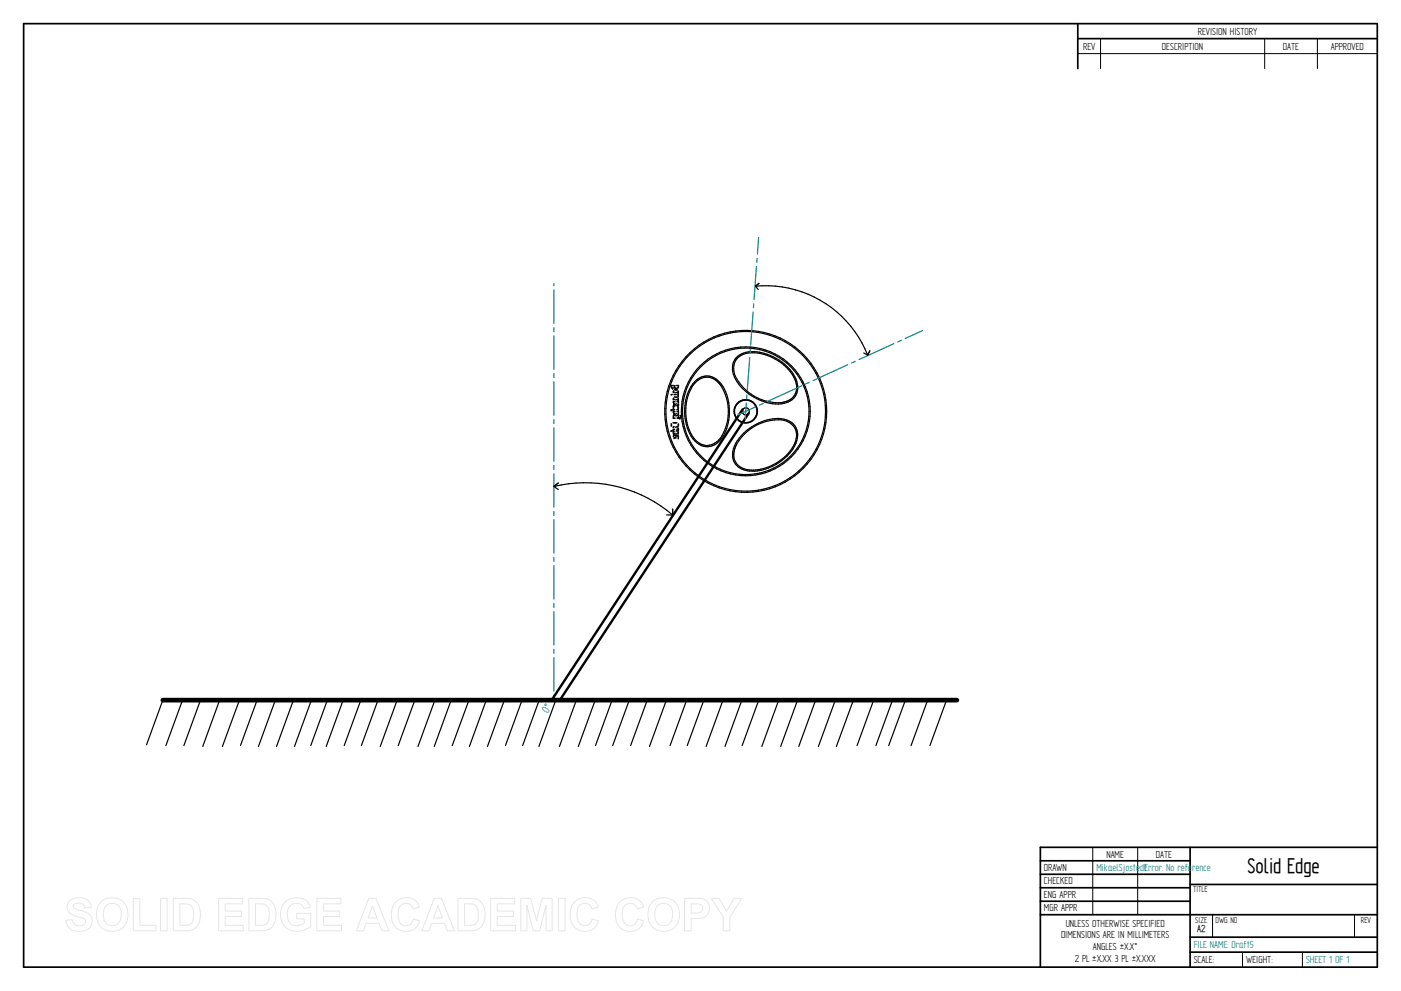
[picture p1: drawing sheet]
<svg xmlns="http://www.w3.org/2000/svg" width="594mm" height="420mm" viewBox="0 0 594 420" stroke-linecap="round" stroke-linejoin="round" font-family="sans-serif">
<g fill="none" stroke="#000" stroke-width=".72">
<path d="M10 10h574v400h-574zM457 10v19.1M457 16.4h127M504.6 359.2v50.8M584 359.2h-142.9v50.8M441.1 365h63.5M441.1 370.7h63.5M441.1 376.4h63.5M504.6 375h79.4M441.1 382.1h63.5M441.1 387.8h142.9M504.6 397.3h79.4"/>
<path d="M504.6 403.7h79.4"/>
</g>
<g fill="none" stroke="#000" stroke-width=".42">
<path d="M466.7 16.4v12.7M536.3 16.4v12.7M558.6 16.4v12.7M457 22.7h127M284.6 173.6h.1M284.6 173.8h.1M284.6 167.2h.1M284.6 167.3l.5 .1M284.6 179.6v.9M284.6 167.2h.6M284.6 164.2l.6 .5M284.8 163.8h.1"/>
<path d="M284.8 179.7l-.1 .8M284.8 173.8h.1M284.8 164l.2 .4M284.9 173.6h.1M284.9 173.8h.1M284.9 173.6v.1M285.2 163.6l-.4 .1M285.2 164.7h.1M285.2 164.5h.4M285.3 179.2h1.8M285.4 179.4h1.5M285.4 176.4h.1"/>
<path d="M285.4 173.6h.1M285.4 173.8h.1M285.4 173.1h.1M285.4 165.8v.7h.3M285.4 168.8v.7h.3M285.4 172.2v.4M285.4 172.8v.3M285.4 176.9v.5h.9M285.4 173.8h.8M285.4 173.6h.8M285.5 172.1h.1M285.5 163.6l.4 .1"/>
<path d="M285.6 175.5l1 .1M285.6 171.3l1 .1M285.7 172.7h.1M285.7 168.7h.1M285.7 165.7h.1M285.7 165.7v.6h.5M285.7 168.7v.6h.5M285.7 170.7v.2M285.7 172.7l-.1 .4M285.7 174.7v.1M285.7 174.9v.2M285.7 176.7v.5h.6"/>
<path d="M285.7 163.4h-1.1v.3M285.7 174.7h.6M285.7 175.3h.1M285.7 172.2h.1M285.7 171.1h.1M285.7 175.3l.4 .1M285.7 171.1l.4 .1M285.7 167.4h1.1M285.7 171.9v.1M285.8 171.9h.1M285.8 171.9h.5M285.9 168.3h1.4"/>
<path d="M285.9 167.2h1.2M285.9 164l-.1 .3M286 176.3h1.1M286.1 168.5h1.2M286.1 165.4h1.2M286.1 164.5l-.4 .1M286.2 169.5h.7M286.2 166.5h.7M286.2 164.1l.2 .4M286.2 170.2h-.8v.5M286.2 174.4h-.8v.6M286.3 176.1l-.9 .3"/>
<path d="M286.3 164.6l.2 .2M286.3 170.4l-.6 .2M286.5 175.4h.6M286.5 172.1l-.8 .1M286.5 171.2h.6M286.5 163.6h-.4v.2M286.6 164.5h.1M286.6 164.5h.5M286.8 163.4h1v.3M286.8 176.1h.7M286.8 171.9l.9 .2M286.9 172.1l.6 .1"/>
<path d="M287 173.8h.7M287 170.2l.8 .1M287 174.4l.8 .1M287 173.6h.7M287.1 163.6l.4 .2M287.1 174.7h.7M287.1 170.4h.7M287.1 164.8h.1M287.1 164.8h-.4M287.2 175.6h.6M287.2 171.4h.6M287.3 166.5l.2 .3"/>
<path d="M287.3 169.6l.2 .2M287.3 165.2h-1.4M287.4 169.3h-.7M287.4 167.4h.1M287.4 166.2l-.7 .1M287.4 167.4l.1 .5M287.4 169.2v.1M287.4 166.2h.1M287.5 172.2h.1M287.5 175.4l.3 .1M287.5 171.2h.3M287.5 172.7h.1"/>
<path d="M287.5 173.1h.1M287.5 169.8h.1M287.5 167.9h.1M287.5 166.8h.1M287.5 165.9l-.1 .3M287.5 169l-.1 .2M287.5 172.4v.3M287.5 172.9v.2M287.5 176.6v.6h-.6M287.5 179.7v.8M287.5 164l-.1 .4M287.6 167.3l.1 .6"/>
<path d="M287.7 176.3h.1M287.7 173.1h.1M287.7 169.8h.1M287.7 169.5h.1M287.7 167.9h.1M287.7 166.8h.1M287.7 166.5h.1M287.7 176.3v.4M287.7 169.5v.2M287.7 166.5v.1M287.7 173.8h.1M287.7 172.7h.1"/>
<path d="M287.7 168.8h.1M287.7 165.8h.1M287.7 165.8l-.1 .6M287.7 168.8l-.1 .7M287.7 172.7v.4M287.7 173.6v.1M287.7 177l.2 .2M287.8 175.6h.1M287.8 174.7h.1M287.8 171.4h.1M287.8 171.3h.1M287.8 170.4h.1"/>
<path d="M287.8 164l-.3 .6M287.8 179.6l-.1 .9M288 177.2h.1M288.2 177.2h-.2M288.3 177.4h.1M288.3 177.4h-1.1M288.4 177h.1M288.4 176.7v.3M288.5 176.1l-.1 .3M288.6 176.1h.1M288.6 176.7l-.1 .5M288.6 176.1v.3"/>
<path d="M284.6 182.6h.1M284.6 182.8h.2M284.6 182.6h1M284.6 180.5h.1M285.2 182.8l.2 .2M285.4 183.6h.1M285.4 181.9h.1M285.4 180.9h.1M285.4 181.1h.5M285.4 182.1v.1M285.4 183.2v.4M285.4 182.2h.8"/>
<path d="M285.4 180.9h.6M285.4 181.9h.7M285.5 184.8h.1M285.6 183.8h.1M285.6 183.9h.7M285.7 183.6l.8 .1M285.8 185.6h.1M285.8 184.7l-.1 .5M285.9 185.5h.1M285.9 185.5h.3M286.2 184.6l.3 .3M286.3 182.8h-.6v.4"/>
<path d="M286.3 181.1h.9M286.5 185.2l-.1 .3M286.6 180.9l1 .2M286.7 185.4v.3h-.9M286.7 182.6h1v.2M286.9 182.8l.6 .1M286.9 184.6h.1M286.9 184.6l-.2 .4M287.1 184.4h-1l-.6 .4M287.3 184.6h.1M287.3 184.6l.2 .4M287.5 183.6l-.5 .1"/>
<path d="M287.5 185.7h.1M287.5 183.4h.1M287.5 180.5h.1M287.5 181.4v.5h-.6M287.5 183.1v.3M287.5 185.4v.3M287.6 183.9h.1M287.6 183.9h-.8M287.7 185.7h.1M287.7 184.9h.1M287.7 183.2v.4M287.7 184.9v.8"/>
<path d="M287.8 181.6v.6h-.8M463.4 359.2v28.6M482.4 359.2v28.6M514.2 387.9v9.4M574.4 387.9v9.4M526.9 403.7v6.3M552.3 403.7v6.3"/>
</g>
<g fill="none" stroke="#000" stroke-width=".51">
<path d="M320.4 121.3a46.6 46.6 0 0 1 47.5 29.2M320.4 121.3l1.1 1.4M321.8 120.1l-1.4 1.2M312.1 151.8a10.4 10.4 0 0 1 10.9-2.3 20.3 20.3 0 0 1 14.9 12.3 7 7 0 0 1-6.7 9.4 21.2 21.2 0 0 1-20.2-12.5 7.1 7.1 0 0 1 1.1-6.9zM312.7 151.8a10.6 10.6 0 0 1 10.9-1.6 18.8 18.8 0 0 1 14.2 13.2 6.9 6.9 0 0 1-7.6 7.4 20.4 20.4 0 0 1-18.8-12.4 6.7 6.7 0 0 1 1.3-6.6zM366.3 149.6l1.6 .9M368.8 148.8l-.9 1.7M294.5 161.9a7 7 0 0 1 11.4 1 21 21 0 0 1-.7 23.9 7 7 0 0 1-11.4-.7 20.8 20.8 0 0 1 .7-24.2zM294.6 162.5a6.8 6.8 0 0 1 11.5 1.6 20.3 20.3 0 0 1-1.3 22.5 6.9 6.9 0 0 1-11.5-2.2 20.7 20.7 0 0 1 1.3-21.9zM315 173.5a1.5 1.5 0 0 1 2.2-.2 1.5 1.5 0 0 1 0 2.2 1.5 1.5 0 0 1-2.2-.2zM315.3 183.7a20.8 20.8 0 0 1 17.1-6 7 7 0 0 1 5.1 10.3 20.8 20.8 0 0 1-21.3 11.4 7 7 0 0 1-4.7-10.4l1.1-2.1zM315.7 184.1a19.1 19.1 0 0 1 17.8-5.5 6.8 6.8 0 0 1 2.9 10.6 20.1 20.1 0 0 1-20.6 9.6 7 7 0 0 1-3.4-10.5z"/>
<path d="M234.9 206.2a57.1 57.1 0 0 1 50.3 12.2v-2.5M234.9 206.2l1.8 1.3M236.7 204.8l-1.8 1.4M282.7 218.3l2.5 .1M69 296.8l-6.9 19M77.3 297.2l-6.9 18.9M84.9 297.2l-6.9 18.9M92.9 297.6l-6.9 18.9M101.3 297.6l-7 18.9M108.9 297.2l-6.9 18.9M116.5 297.6l-6.9 18.9M124.2 297.6l-6.9 18.9"/>
<path d="M131.8 297.6l-6.9 18.9M138.7 297.2l-6.9 18.9M145.2 297.6l-6.9 18.9M152.9 297.2l-6.9 18.9M160.1 297.2l-6.9 18.9M168.1 297.6l-6.9 18.9M175.8 297.2l-6.9 18.9M184.1 297.6l-6.9 18.9M191 297.6l-6.9 18.9M198.7 297.2l-6.9 18.9M205.9 297.6l-6.9 18.9M213.6 297.6l-6.9 18.9"/>
<path d="M221.2 297.2l-6.9 18.9M228.5 297.2l-6.9 18.9M235.4 297.6l-6.9 18.9M244.1 297.6l-6.9 18.9M252.1 297.6l-6.9 18.9M259.4 297.2l-6.9 18.9M266.7 297.2l-6.9 18.9M274.3 297.2l-6.9 18.9M282.3 297.6l-6.9 18.9M291 297.2l-6.9 18.9M298.3 297.2l-6.9 18.9M306.3 297.6l-6.9 18.9"/>
<path d="M314.3 297.6l-6.9 18.9M321.6 297.2l-6.9 18.9M329.9 297.6l-6.9 18.9M337.9 297.6l-6.9 18.9M345.6 297.6l-6.9 18.9M353.9 297.6l-6.9 18.9M361.6 297.6l-6.9 18.9M370.3 297.2l-6.9 18.9M378.3 297.2l-6.9 18.9M383.8 297.2l-7 18.9M393.2 297.2l-6.9 18.9M401.2 297.2l-6.9 18.9"/>
<circle cx="316.2" cy="174.4" r="33.8"/>
<circle cx="316.2" cy="174.4" r="34.3"/>
<circle cx="316.2" cy="174.4" r="5"/>
<circle cx="316.2" cy="174.4" r="4.7"/>
<circle cx="316.2" cy="174.4" r="26.8"/>
<circle cx="316.2" cy="174.4" r="27.3"/>
</g>
<g fill="none" stroke="#008080" stroke-width=".51">
<path d="M320.8 113l-1.1 14M321 109.5l-.1 1.7M321.7 100.7l-.5 7M234.9 120.3v.8M234.9 122.9v14.2M234.9 138.9v1.7M319.4 132.3l-1.1 14M319.6 128.8l-.1 1.7M234.9 142.4v14.2M234.9 158.4v1.7M317.9 151.6l-1 14M318.2 148.1l-.2 1.7"/>
<path d="M359.4 154.6l-14.6 6.8M362.7 153.2l-1.6 .7M379 145.7l-14.7 6.7M382.2 144.3l-1.5 .7M391.2 140.2l-7.4 3.3M234.9 161.9v14.2M234.9 177.9v1.7M316.5 170.9l-.5 7M316.7 167.4l-.1 1.7M320.4 172.5l-7.4 3.4M323.6 171l-1.6 .7M339.9 163.6l-14.7 6.7"/>
<path d="M343.1 162.1l-1.6 .7M234.9 181.4v14.2M234.9 197.4v1.7M234.9 200.9v14.2M234.9 216.8v1.8M234.9 220.3v14.2M234.9 236.3v1.7M234.9 239.8v14.2M234.9 255.8v1.7M234.9 259.3v14.2M234.9 275.3v1.7M234.9 278.8v14.2"/>
<path d="M234.9 294.8v.8"/>
</g>
<path d="M69 296.8h336.8" fill="none" stroke="#000" stroke-width="2"/>
<path d="M314.9 173.6l-81 123.2M317.5 175.3l-80.1 121.5" fill="none" stroke="#000" stroke-width="1"/>
<g fill="none" stroke="#e6e6e6" stroke-width=".42">
<path d="M29.6 381.8a6.5 6.5 0 0 1 8.5 .8l.6 2.2-2.8 .1a2.7 2.7 0 0 0-2.1-2 2.7 2.7 0 0 0-2.7 1.1 1.87 1.87 0 0 0 2.2 1.8l1.4 .4a4.4 4.4 0 0 1 4 6.2 6.4 6.4 0 0 1-9.1 1.3l-1.2-1.8-.5-1.7 2.7-.3a2.94 2.94 0 0 0 2.6 2.6 2.94 2.94 0 0 0 3.1-1.9 2.67 2.67 0 0 0-2.9-1.8 4.9 4.9 0 0 1-5-4.3l.4-1.6zM42.8 382.4a6.9 6.9 0 0 1 8.3-.8 6.9 6.9 0 0 1 3 7.7 6.7 6.7 0 0 1-8 5.5 6.7 6.7 0 0 1-5.1-8.3 6.1 6.1 0 0 1 1.8-4.1zM44.8 384.2a3.9 3.9 0 0 1 4.6-.8 3.9 3.9 0 0 1 2 4.3 3.8 3.8 0 0 1-1.9 4.3 3.8 3.8 0 0 1-4.6-.7 6.6 6.6 0 0 1-.1-7.1zM56.5 381h2.8v11.3h6.9v2.3h-9.7zM68.1 380.9h2.8v13.7h-2.8zM73.5 380.9h5a5.9 5.9 0 0 1 6.5 7 5.9 5.9 0 0 1-6.3 6.7h-5.2zM76.3 383.2h1.8a3.4 3.4 0 0 1 4 3.9v1.2a3.2 3.2 0 0 1-3.8 4h-2zM92.7 380.9h10.2v2.3h-7.4v3h6.9v2.4h-6.9v3.7h7.7v2.3h-10.5zM105.5 380.9h5.1a5.9 5.9 0 0 1 6.4 7 5.9 5.9 0 0 1-6.3 6.7h-5.2zM108.3 383.2h1.9a3.4 3.4 0 0 1 4 3.9v1.2a3.2 3.2 0 0 1-3.8 4h-2.1zM120.9 382.4a7.3 7.3 0 0 1 9.7 .1l1 2.2-2.7 .5a3.7 3.7 0 0 0-4.6-2 3.7 3.7 0 0 0-2.5 4.4 4.2 4.2 0 0 0 2.2 4.5 4.2 4.2 0 0 0 5-.8v-1.7h-3.2v-2.3h6v5.4a8.1 8.1 0 0 1-11.8-.8 8.3 8.3 0 0 1 .9-9.5zM134.4 380.9h10.2v2.3h-7.4v3h6.9v2.4h-6.9v3.7h7.6v2.3h-10.4z"/>
<path d="M156.4 380.9h3l5.5 13.7h-3l-1.2-3.1h-5.5l-1.1 3.1h-3zM157.9 384.1l1.9 5.1h-3.7zM167.7 382.5a6 6 0 0 1 10.2 2.1l-2.8 .7a3.2 3.2 0 0 0-3.9-2.2 3.2 3.2 0 0 0-2.4 3.8 4.6 4.6 0 0 0 2.5 5.5 3.2 3.2 0 0 0 4-2.8l2.6 .8a6.1 6.1 0 0 1-7.2 4.3 6.1 6.1 0 0 1-4.8-6.8 7.7 7.7 0 0 1 1.8-5.4zM184.1 380.9h3.1l5.5 13.7h-3l-1.2-3.1h-5.5l-1.1 3.1h-3zM185.7 384.1l1.9 5.1h-3.8zM194.2 380.9h5a5.9 5.9 0 0 1 6.5 7 5.9 5.9 0 0 1-6.3 6.7h-5.2zM197 383.2h1.8a3.4 3.4 0 0 1 4 3.9v1.2a3.2 3.2 0 0 1-3.8 4h-2zM208.1 380.9h10.2v2.3h-7.4v3h6.9v2.4h-6.9v3.7h7.6v2.3h-10.4zM220.8 380.9h4.2l2.5 9.3 2.4-9.3h4.2v13.7h-2.5l-.1-10.8-2.7 10.8h-2.7l-2.7-10.8v10.8h-2.6zM236.8 380.9h2.8v13.7h-2.8zM243.5 382.5a6 6 0 0 1 10.2 2.1l-2.8 .7a3.2 3.2 0 0 0-3.8-2.2 3.2 3.2 0 0 0-2.4 3.8 4.6 4.6 0 0 0 2.4 5.5 3.2 3.2 0 0 0 4-2.8l2.6 .8a6.1 6.1 0 0 1-7.2 4.3 6.1 6.1 0 0 1-4.7-6.8 7.7 7.7 0 0 1 1.7-5.4zM262.7 382.5a6 6 0 0 1 10.2 2.1l-2.7 .7a3.2 3.2 0 0 0-3.9-2.2 3.2 3.2 0 0 0-2.4 3.8 4.6 4.6 0 0 0 2.4 5.5 3.2 3.2 0 0 0 4-2.8l2.7 .8a6.1 6.1 0 0 1-7.2 4.3 6.1 6.1 0 0 1-4.8-6.8 7.7 7.7 0 0 1 1.7-5.4z"/>
<path d="M276.7 382.4a6.9 6.9 0 0 1 8.3-.8 6.9 6.9 0 0 1 3 7.7 6.7 6.7 0 0 1-8.1 5.5 6.7 6.7 0 0 1-5.1-8.3 6.1 6.1 0 0 1 1.9-4.1zM278.7 384.2a3.9 3.9 0 0 1 4.6-.8 3.9 3.9 0 0 1 1.9 4.3 3.8 3.8 0 0 1-1.8 4.3 3.8 3.8 0 0 1-4.7-.7 6.6 6.6 0 0 1 0-7.1zM290.3 380.9h5.2a4.4 4.4 0 0 1 5.4 4.3 4.4 4.4 0 0 1-5.4 4.2h-2.4v5.2h-2.8zM293.1 383.2h1.8a2.1 2.1 0 0 1 2.6 .6 2.1 2.1 0 0 1 0 2.6 3.4 3.4 0 0 1-2.9 .7h-1.5zM301.6 380.9h3.3l3.2 5.4 3.2-5.4h3.2l-5 7.9v5.8h-2.8v-5.8z"/>
</g>
<text font-size="10.1" x="529" y="370.2">Solid Edge</text>
<text font-size="5.6" fill="#008080" x="232.2" y="302.7" transform="rotate(-56 232.2 302.7)">0°</text>
<g font-size="4.9">
<text x="507.9" y="14.7">REVISION HISTORY</text>
<text x="459.3" y="21">REV</text>
<text x="492.7" y="21">DESCRIPTION</text>
<text x="544" y="21">DATE</text>
<text x="564.3" y="21">APPROVED</text>
<text x="469.1" y="363.6">NAME</text>
<text x="490.1" y="363.6">DATE</text>
<text x="442.7" y="369.3">DRAWN</text>
<text x="442.7" y="375">CHECKED</text>
<text x="442.7" y="380.7">ENG APPR</text>
<text x="442.7" y="386.4">MGR APPR</text>
<text x="451.9" y="392.9">UNLESS OTHERWISE SPECIFIED</text>
<text x="449.9" y="397.9">DIMENSIONS ARE IN MILLIMETERS</text>
<text x="455.7" y="407.8">2 PL ±X.XX 3 PL ±X.XXX</text>
<text x="463.5" y="402.9">ANGLES ±X.X°</text>
<text x="506.2" y="408.3">SCALE:</text>
<text x="528.4" y="408.3">WEIGHT:</text>
</g>
<g font-size="4.9" fill="#008080">
<text x="464.9" y="369.3">MikaelSjostedtError: No reference</text>
<text x="506.2" y="402">FILE NAME: Draft5</text>
<text x="553.8" y="408.4">SHEET 1 OF 1</text>
</g>
<text font-size="4.8" x="507.7" y="395.3">A2</text>
<g font-size="4.1">
<text x="505.9" y="378.3">TITLE</text>
<text x="506.9" y="391.1">SIZE</text>
<text x="515.4" y="391.1">DWG NO</text>
<text x="577" y="391.1">REV</text>
</g>
</svg>
